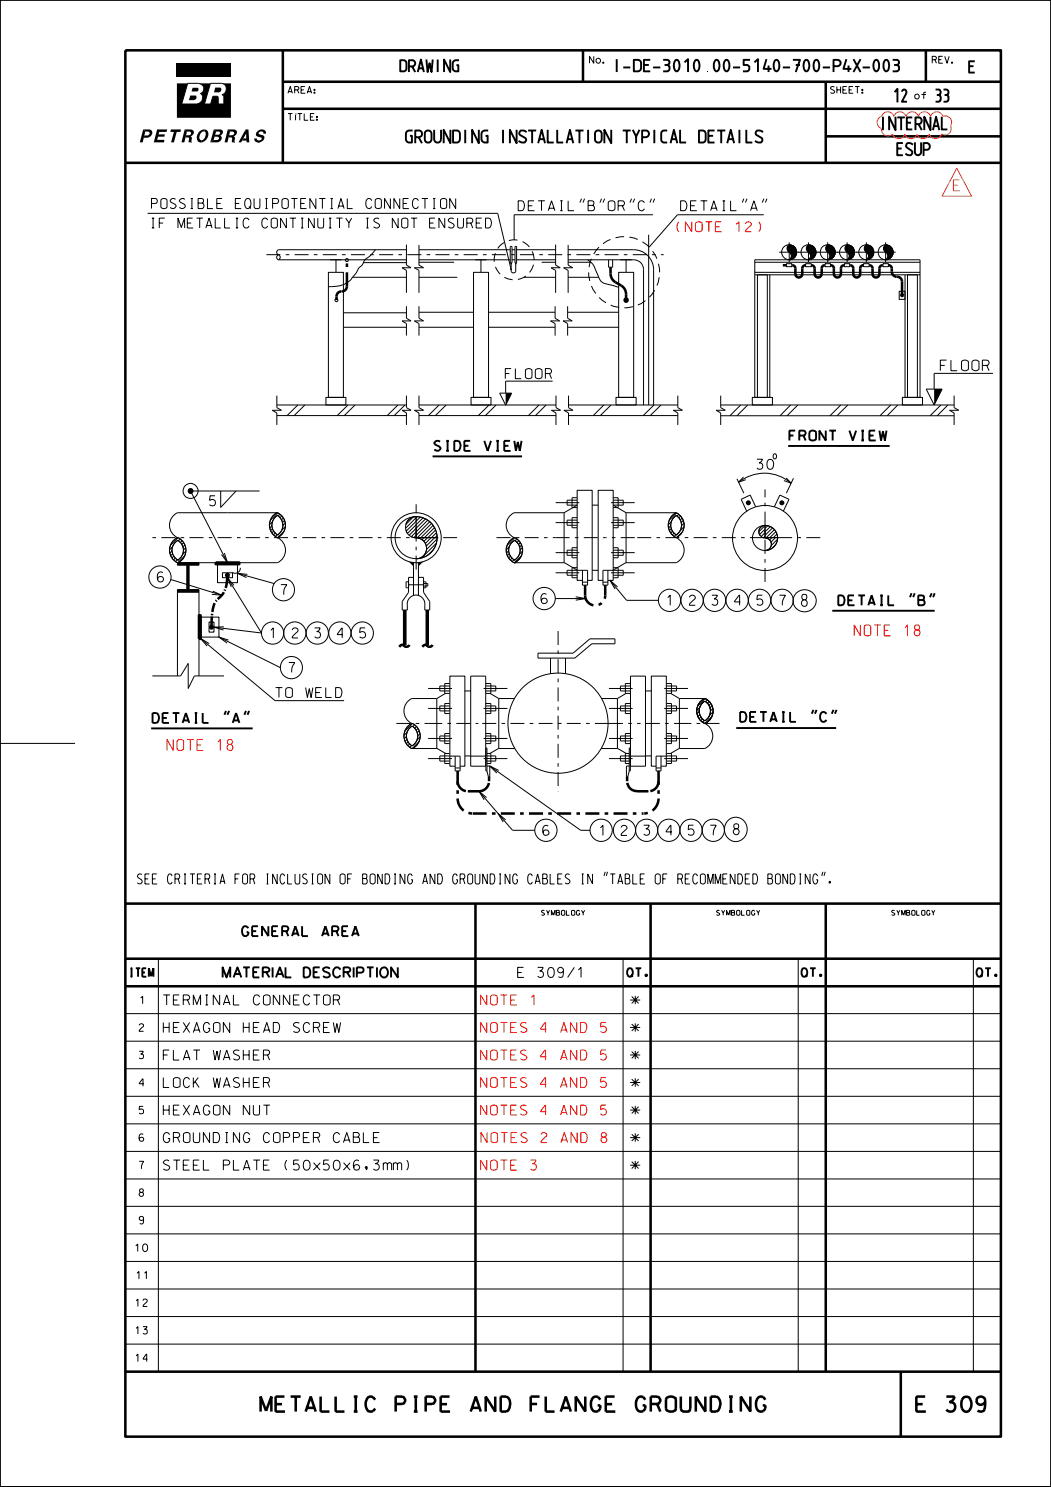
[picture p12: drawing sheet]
<svg xmlns="http://www.w3.org/2000/svg" width="210mm" height="297mm" viewBox="0 0 210 297" stroke-linecap="round" stroke-linejoin="round" font-family="sans-serif">
<g fill="none" stroke="#000" stroke-width=".2" stroke-dasharray="2.8 1.1 .7 1.1" stroke-linecap="butt">
<path d="M53.2 50.9h79.4M82.8 107.4h.3M83.1 113.8v-13.1M83.1 107.4v-4.2M83.1 103.2a2.12 2.12 0 0 0-2.1 1.9 2.12 2.12 0 0 0 1.8 2.3M91.3 107.4h-61.8M99.2 107.4h11.8M111 107.4h10M126.8 107.4h-5.8M152.5 107.4h.4M152.9 116.2v-18.4M152.9 107.4v-2.5"/>
<path d="M152.9 104.9a1.24 1.24 0 0 0-1.3 1.1 1.24 1.24 0 0 0 .9 1.4M163.9 107.4h-37.1M111.5 126v32.1M79.2 144.5h6.3M85.5 144.5h10.1M91.4 154v2M121.7 144.5h-26.1M121.7 144.5h5.8M137.5 144.5h-10M143.8 144.5h-6.3"/>
</g>
<g fill="none" stroke="#000" stroke-width=".2">
<path d="M0 0h210v297h-210zM0 0h210v296.9h-210zM39.6 16.6a1.04 1.04 0 0 1 1.1 .9 1.04 1.04 0 0 1-.7 1.2 1.2 1.2 0 0 1 .4 1.3 1.2 1.2 0 0 1-1.2 .8M39.6 16.6h-2.1l-1.2 4.2h2.9M39.6 16.6h.1M43.4 19.2l.2 .3M43.4 19.2h.1M43.6 19.5h.1M44.3 16.6h.1M44.3 16.6a1.19 1.19 0 0 1 .9 1.2 1.19 1.19 0 0 1-.9 1.1l.4 .4M44.3 16.6h-2.2l-1.2 4.2h1.2l.4-1.6h.9M44.7 19.3h.1"/>
<path d="M44.7 19.3v1.5h-1.1v-1.3M39.2 20.8h.1M116.2 39.7l-.3 .8M116.8 39.7l-.3 .8M120.2 39.7l-.3 .8M120.8 39.7l-.3 .8M126.2 39.7l-.3 .8M126.8 39.7l-.3 .8M130.2 39.7l-.3 .8M130.8 39.7l-.3 .8M148.6 39.7l-.3 .8M149.3 39.7l-.4 .8"/>
<path d="M152.6 39.7l-.3 .8M153.2 39.7l-.3 .8M29.5 42.6h69.9l2.7 11.3M55.6 50.9a.55 .55 0 0 1 .4 .5 .55 .55 0 0 1-.4 .5M55.6 50.9a.55 .55 0 0 0-.3 .5 .55 .55 0 0 0 .3 .5M55.6 51.9h25.6M65.6 54.4h3v25h-3zM67.1 51.9v2.5M68.2 58.2h.1M70.5 55.4h10.7M72.5 52.5h8.7M75 49.9l-1 1.1a3.2 3.2 0 0 0-1.6 1.9 3.1 3.1 0 0 0-1.2 1.6l-.2 .3a5.2 5.2 0 0 1-5.3 2.5"/>
<path d="M81.2 49.9h-25.6a.52 .52 0 0 0-.3 .5 .52 .52 0 0 0 .3 .5M81.2 48.9v4l.9 .6h-1.8l.9 .5v4.5M83.7 51.9h18.3M83.7 48.9v4l.9 .6h-1.8l.9 .5v4.5M83.7 52.4h7M83.7 55.4h7.7M83.7 49.9h18.3M94.6 54.4h3v25h-3zM96.1 51.9v2.5M102 49.3l.3 .1v2.9l-.2 .3-.1-.3zM102.1 53.7v.2v-.2M102.1 52.5l.1 .3v-.3"/>
<path d="M102.1 52.7h.1M102.1 52.8v1.4a.49 .49 0 0 0 .5 .3 .49 .49 0 0 0 .4-.3v-1.4M102.3 51.9h.6M102.3 49.9h.6M103 52.5v.3l.1-.3M103 52.7h.1M103.2 49.4v2.9l-.2 .3-.1-.3v-2.9l.1-.2 .2 .2M103.2 51.9h7.8M103.2 49.9h7.8M104.7 55.4h6.3M108.2 52.4h2.8M111 48.9v4l.9 .6h-1.8l.9 .5v4.5"/>
<path d="M113.5 48.9v4l.9 .6h-1.8l.9 .5v4.5M113.5 51.9h13.1a1.93 1.93 0 0 1 2 2v27M113.5 49.9h13.1a4 4 0 0 1 4 4v27M113.5 52.4h4.6M113.5 55.4h6.2M117.4 51.9a3.7 3.7 0 0 1 1.8 2.6l.2 .2a2.41 2.41 0 0 0 2.4 2.2l1.8 .5M121.6 51.9v1.5h.8v-1.5M123.6 54.4h3v25h-3zM125.1 51.9v2.5M129.6 46.9v34M130.5 42.9h-27.8v5M150.8 54.9h33"/>
<path d="M150.8 54.4h33M150.8 52.4h33M151.3 54.9v24.5M152.6 42.9h-17.2l-5.7 6.5M153.3 54.9v24.5M155.7 50.4h23.3M157.1 52.7h1.1v.6h-1.1zM157.5 49.1a1.14 1.14 0 0 1 1.6 .7 1.51 1.51 0 0 1-1.4 2.1 .95 .95 0 0 0 .4-.9 .95 .95 0 0 0-.6-.8 .92 .92 0 0 1 0-1.1zM157.7 48.4v4M157.7 51.9h.1M157.7 48.9l-.4 .4M157.9 48.9l-.6 .6"/>
<path d="M158 48.9l-.7 .7M158.1 48.9l-.8 .9M158.2 49l-.9 .9M158.3 49l-1 1M158.4 49.1l-1 1M158.5 49.1l-1.1 1.1M158.6 49.2l-1.1 1M158.6 49.2l-1 1.1M158.7 49.3l-1 1.1M158.8 49.4l-1 1M158.9 49.5l-1.1 1M158.9 51.2l-.4 .4"/>
<path d="M158.9 49.5l-1 1M159 49.6l-1.1 1.1M159 49.7l-1 1M159.1 49.8l-1.1 1M159.1 50.9l-.9 .9M159.1 49.9l-1 1M159.1 50.7l-1.1 1.2M159.1 50l-1 1.1M159.2 50.5l-1.3 1.4M159.2 50.3l-1.1 1.1M159.2 50.4l-1.3 1.2M159.2 50.1l-1.1 1.1"/>
<path d="M161 52.7h1.1v.6h-1.1zM161.3 49.1a1.1 1.1 0 0 1 1.5 .4 1.5 1.5 0 0 1-1.3 2.4 .96 .96 0 0 0 .5-.9 .96 .96 0 0 0-.7-.8 .86 .86 0 0 1 0-1.1zM161.5 48.4v4M161.6 48.9l-.4 .4M161.6 51.9h.1M161.7 48.9l-.6 .6M161.9 48.9l-.8 .7M162 48.9l-.9 .9M162.1 49l-1 .9M162.2 49l-1 1M162.2 49.1l-.9 1M162.3 49.1l-1 1.1"/>
<path d="M162.4 49.2l-1 1M162.5 49.2l-1.1 1.1M162.6 49.3l-1.1 1.1M162.7 49.4l-1.1 1M162.7 49.5l-1 1M162.8 51.2l-.4 .4M162.8 49.5l-1.1 1M162.8 49.6l-1 1.1M162.9 49.7l-1 1M162.9 49.8l-1 1M162.9 50.9l-.8 .9M162.9 49.9l-1 1"/>
<path d="M163 50l-1 1.1M163 50.5l-1.3 1.4M163 50.7l-1.1 1.2M163 50.3l-1.1 1.1M163 50.1l-1 1.1M163.1 50.4l-1.3 1.2M164.9 52.7h1v.6h-1zM165.4 50.4a.9 .9 0 0 1 0-1.5 1.5 1.5 0 0 1 1.5 1.5 1.5 1.5 0 0 1-1.5 1.5M165.4 50.4a.89 .89 0 0 1 0 1.5M165.4 48.4v4M165.5 51.9h-.1M165.5 48.9l-.4 .4"/>
<path d="M165.6 48.9l-.6 .6M165.7 48.9l-.7 .7M165.8 48.9l-.8 .9M165.9 49l-.9 .9M166 49l-.9 1M166.1 49.1l-1 1M166.2 49.1l-1 1.1M166.3 49.2l-1.1 1M166.4 49.2l-1.1 1.1M166.4 49.3l-1 1.1M166.5 49.4l-1 1M166.6 49.5l-1.1 1"/>
<path d="M166.6 49.5l-1 1M166.7 51.2l-.5 .4M166.7 49.6l-1 1.1M166.7 49.7l-1 1M166.8 50.9l-.9 .9M166.8 49.8l-1 1M166.8 49.9l-1 1M166.9 50.7l-1.2 1.2M166.9 50.1l-1.1 1.1M166.9 50l-1.1 1.1M166.9 50.5l-1.3 1.4M166.9 50.3l-1.1 1.1"/>
<path d="M166.9 50.4l-1.3 1.2M168.7 52.7h1.1v.6h-1.1zM169.3 50.4a.76 .76 0 0 1-.4-1.1 .76 .76 0 0 1 1.2-.2 1.51 1.51 0 0 1 .6 1.7 1.51 1.51 0 0 1-1.4 1.1M169.3 50.4a.89 .89 0 0 1 0 1.5M169.3 48.4v4M169.3 51.9h.1M169.3 48.9l-.4 .4M169.4 48.9l-.6 .6M169.5 48.9l-.7 .7M169.7 48.9l-.9 .9M169.8 49l-.9 .9M169.9 49l-1 1"/>
<path d="M170 49.1l-1.1 1M170 49.1l-1 1.1M170.1 49.2l-1 1M170.2 49.2l-1 1.1M170.3 49.3l-1.1 1.1M170.4 49.4l-1.1 1M170.4 49.5l-1 1M170.5 49.5l-1 1M170.5 51.2l-.4 .4M170.5 49.6l-1 1.1M170.6 49.7l-1 1M170.6 50.9l-.8 .9"/>
<path d="M170.6 49.8l-1 1M170.7 49.9l-1 1M170.7 50l-1 1.1M170.7 50.7l-1.1 1.2M170.7 50.3l-1 1.1M170.7 50.1l-1 1.1M170.7 50.4l-1.2 1.2M170.7 50.5l-1.3 1.4M172.5 52.7h1.2v.6h-1.2zM173.1 50.4a.76 .76 0 0 1-.3-1.1 .76 .76 0 0 1 1.1-.2 1.51 1.51 0 0 1 .6 1.7 1.51 1.51 0 0 1-1.4 1.1M173.1 50.4a.89 .89 0 0 1 0 1.5M173.1 48.4v4"/>
<path d="M173.1 51.9h.1M173.1 48.9l-.3 .4M173.3 48.9l-.6 .6M173.4 48.9l-.7 .7M173.5 48.9l-.8 .9M173.6 49l-.9 .9M173.7 49l-.9 1M173.8 49.1l-1 1M173.9 49.1l-1 1.1M174 49.2l-1.1 1M174.1 49.2l-1.1 1.1M174.1 49.3l-1 1.1"/>
<path d="M174.2 49.4l-1 1M174.3 49.5l-1.1 1M174.3 49.5l-1 1M174.3 51.2l-.3 .4M174.4 49.6l-1 1.1M174.4 49.7l-1 1M174.5 49.8l-1 1M174.5 49.9l-1 1M174.5 50.9l-.9 .9M174.6 50l-1.1 1.1M174.6 50.7l-1.1 1.2M174.6 50.3l-1.1 1.1"/>
<path d="M174.6 50.4l-1.2 1.2M174.6 50.1l-1.1 1.1M174.6 50.5l-1.3 1.4M176.4 52.7h1.1v.6h-1.1zM176.7 49.1a1.09 1.09 0 0 1 1.5 .4 1.5 1.5 0 0 1-1.2 2.4 .96 .96 0 0 0 .4-.9 .96 .96 0 0 0-.7-.8 .86 .86 0 0 1 0-1.1zM177 48.4v4M177 51.9h.1M177 48.9l-.4 .4M177.1 48.9l-.5 .6M177.3 48.9l-.8 .7M177.4 48.9l-.8 .9M177.5 49l-.9 .9"/>
<path d="M177.6 49l-1 1M177.7 49.1l-1 1M177.8 49.1l-1.1 1.1M177.8 49.2l-1 1M177.9 49.2l-1.1 1.1M178 49.3l-1 1.1M178.1 49.4l-1.1 1M178.2 49.5l-1.1 1M178.2 51.2l-.4 .4M178.2 49.5l-1 1M178.3 49.6l-1.1 1.1M178.3 49.7l-1 1"/>
<path d="M178.3 49.8l-1 1M178.4 50.9l-.9 .9M178.4 50l-1 1.1M178.4 49.9l-1.1 1M178.4 50.1l-1 1.1M178.4 50.7l-1.1 1.2M178.4 50.5l-1.3 1.4M178.5 50.4l-1.3 1.2M178.5 50.3l-1.2 1.1M179.2 55.3h.1M179.7 58.2h1.1v1.6h-1.1zM180.8 54.9v24.5h3v-27.5h-33v27.5h3v-24.5"/>
<path d="M181.3 54.9v24.5M183.3 54.9v24.5M55.3 79v2.4l.9 .5h-1.8l.9 .6v2.4M65.1 79.4h4v1.5h-4zM68.6 62.5h12.6M68.6 65.4h12.6M81.2 61.2v2.4l.9 .5h-1.8l.9 .5v2.4M81.2 79v2.4l.9 .5h-1.8l.9 .6v2.4M83.7 62.4h10.9M83.7 65.4h10.9M83.7 61.2v2.4l.9 .5h-1.8l.9 .5v2.4M83.7 79v2.4l.9 .5h-1.8l.9 .6v2.4"/>
<path d="M94.1 79.4h4v1.5h-4zM97.6 62.4h13.3M97.6 65.4h13.3M99.8 78.5h2.4l-1.2 2.4zM110.4 76.1h-9.4v2.4M110.9 61.2v2.4l.9 .5h-1.8l.9 .5v2.4M111.1 79v2.4l.9 .5h-1.8l.9 .6v2.4M113.4 62.4h10.2M113.4 65.4h10.2M113.4 61.2v2.4l.9 .5h-1.8l.9 .5v2.4M113.6 79v2.4l.9 .5h-1.8l.9 .6v2.4M123.1 79.4h4v1.5h-4z"/>
<path d="M135.4 79v2.4l.9 .5h-1.8l.9 .6v2.4M144 79v2.4l.9 .5h-1.8l.9 .6v2.4M150.3 79.4h4v1.5h-4zM180.3 79.4h4v1.5h-4zM185.1 77.7h3.1l-1.5 3.2zM190.6 79v2.4l1 .5h-1.9l.9 .6v2.4M198.4 74.6h-11.7v3.1M44.1 98.1v3.2l3.1-3.2M51.9 98.1h-13.8l7.3 14.3M55.3 80.9h25.9M55.3 83h25.9M59.5 80.9l-2.1 2.1"/>
<path d="M60.9 80.9l-2.1 2.1M69.5 80.9l-2.1 2.1M70.9 80.9l-2.1 2.1M79.5 80.9l-2.1 2.1M80.9 80.9l-2.1 2.1M83.7 80.9h27.4M83.7 83h27.4M87.7 80.9l-2.1 2.1M89.1 80.9l-2.1 2.1M97.7 80.9l-2.1 2.1M99.1 80.9l-2.1 2.1M107.7 80.9l-2.1 2.1"/>
<path d="M109.1 80.9l-2.1 2.1M113.6 80.9h21.8M113.6 83h21.8M115.3 99.9h-2v1h2l-2.6 1.5M115.3 99.4h-1v2h1M120.6 80.9l-2.1 2.1M122.1 80.9l-2.2 2.1M122.5 99.4h1v2h-1M122.5 99.9h2v1h-2l2.6 1.5M130.7 80.9l-2.2 2.1M132.1 80.9l-2.2 2.1M144 80.9h46.6"/>
<path d="M144 83h46.6M147.2 95.6l1.4 2.9M147.6 96.3a8.2 8.2 0 0 1 10.5 .2M148 80.9l-2.2 2.1M148.6 95.3l-1 1 1.4-.5M149.4 80.9l-2.2 2.1M156.6 96l1.5 .5M157.1 95.5l1 1M158 80.9l-2.1 2.1M158.5 95.5l-1.4 3M159.4 80.9l-2.1 2.1M168 80.9l-2.2 2.1"/>
<path d="M169.4 80.9l-2.1 2.1M178 80.9l-2.2 2.1M179.4 80.9l-2.1 2.1M188 80.9l-2.2 2.1M189.4 80.9l-2.1 2.1M32.5 114.4l-.3-.2a.91 .91 0 0 0-.7 1.4l.2 .6h.7a.58 .58 0 0 0-.1-1 .58 .58 0 0 0-.8 .5M34.1 115.7l10.2 3.2M34.2 107.4l-.3 .3M34.9 107.4l-1 1M35.5 107.4a2.77 2.77 0 0 0-1.6 2.5 2.77 2.77 0 0 0 1.6 2.5M35.5 118.2h4.3M35.5 112.4v.5h1.8v4.9h-1.8v17.2"/>
<path d="M35.5 107.4a2.73 2.73 0 0 1 1.7 2.5 2.73 2.73 0 0 1-1.6 2.5M35.5 112.4h.1M35.5 107.9h.1M35.5 111.9h.1M35.5 107.9a2.23 2.23 0 0 0 0 4M35.5 107.9a2.26 2.26 0 0 1 0 4M35.6 112.4h.1M35.6 107.4l-1.7 1.7M36.3 107.4l-2.4 2.4M37 107.4l-3.1 3.1M37.1 110.1l-2.3 2.3M37.1 110.8l-1.6 1.6"/>
<path d="M37.1 111.5l-.9 .9M37.1 112.2l-.2 .2M37.1 109.4l-3 3M37.1 107.9l-3.2 3.3M37.1 108.7l-3.2 3.2M39.8 112.4v.5h-2v4.9h2v17.2M43.5 112.4h3.9v4h-3.9zM44.4 114.4h2.1v1h-2.1zM45.4 115.4l6.8 11-9.4-1.1M47.4 114.5l7.4 2.1M54.2 102.4l-.4 .3M54.9 102.4l-1.1 1"/>
<path d="M55.1 103.2l.3-.3a2.29 2.29 0 0 1 .1 3.9 2.23 2.23 0 0 1-.4-3.6zM55.4 107.4h.1M55.4 102.9h.1M55.4 102.4h-19.9a2.74 2.74 0 0 0-1.6 2.5 2.74 2.74 0 0 0 1.6 2.5M55.4 107.4a2.73 2.73 0 0 1-1.6-2.5 2.73 2.73 0 0 1 1.7-2.5 2.74 2.74 0 0 1 1.5 2.5 2.74 2.74 0 0 1-1.5 2.5M55.4 106.8h.1M55.5 107.4h.1M55.5 107.4a2.77 2.77 0 0 1 1.5 2.5 2.77 2.77 0 0 1-1.5 2.5h-20M55.6 102.4l-1.8 1.7M56.3 102.4l-2.5 2.4M57 102.4l-3.2 3.1M57 104.5l-2.9 2.9"/>
<path d="M57 107.3l-.1 .1M57 105.2l-2.2 2.2M57 105.9l-1.5 1.5M57 106.6l-.8 .8M57 103l-3.2 3.2M57 103.7l-3.2 3.2M81.2 103.2l-.2 .2M81.6 116.8h3M81.6 116.3l-.5-.1v1.2l.5-.1M82 103.2l-1 .9M82.6 115.3h-1v3l-1.2 1.9v1.6h1a2.94 2.94 0 0 1 .4-2.3 1.75 1.75 0 0 1 2.1-.5 1.75 1.75 0 0 1 1 1.9v.9h1v-1.6l-1.3-1.9v-3h-1M82.6 112.4v6.4"/>
<path d="M82.7 103.2l-1.7 1.6M82.8 107.4h.1M83.1 103.2h.1M83.1 107.4h.1M83.1 103.2a2.12 2.12 0 0 0-2.1 2.1 2.12 2.12 0 0 0 2.1 2.1M83.1 107.4a2.1 2.1 0 0 1 2.1 2.1 2.1 2.1 0 0 1-2.1 2.1M83.1 107.4h4.2M83.1 103.2v4.2M83.1 103.2a4.2 4.2 0 0 1 4.2 4.2M83.3 107.4l-.2 .2M83.4 103.2l-2.4 2.3M83.6 112.4v6.4"/>
<path d="M84 107.4l-.9 .9M84.1 103.2l-3.1 3M84.6 116.6h.9v.4h-.9M84.6 116.2h.5v1.1l-.5 .1M84.7 107.4l-1.6 1.6M84.8 103.2l-3.8 3.7M85.4 107.4l-2.3 2.3M85.5 103.2l-4.2 4.2M86.1 107.4l-3 3M86.2 103.2l-4.2 4.2M86.9 107.4l-3.8 3.7M86.9 103.2l-4.2 4.2"/>
<path d="M87.3 107.4h.1M87.3 103.4l-3.9 4M87.3 104.8l-2.5 2.6M87.3 105.5l-1.8 1.9M87.3 107.6l-3.9 4M87.3 109l-2.5 2.6M87.3 109.7l-1.8 1.9M87.3 104.1l-3.2 3.3M87.3 108.3l-3.2 3.3M87.3 106.3l-1.1 1.1M87.3 107l-.4 .4M87.3 110.5l-1.1 1.1"/>
<path d="M87.3 111.2l-.4 .4M87.3 107.4a4.2 4.2 0 0 1-3.8 4.2 2.09 2.09 0 0 0 1.7-2.2 2.09 2.09 0 0 0-2.1-2M101.5 107.4l-.4 .3M102.2 107.4l-1.1 1M102.7 107.4h.1M102.7 107.4a2.77 2.77 0 0 0-1.6 2.5 2.77 2.77 0 0 0 1.6 2.5M102.7 112.4h.1M102.8 107.9h.1M102.8 111.9h.1M102.8 107.9a2.26 2.26 0 0 1 0 4M102.8 107.9a2.23 2.23 0 0 0 0 4M102.8 107.4a2.77 2.77 0 0 1 1.6 2.5 2.77 2.77 0 0 1-1.6 2.5"/>
<path d="M102.8 112.4h.1M102.9 107.4l-1.8 1.7M103.6 107.4l-2.5 2.4M104.3 107.4l-3.2 3.1M104.4 110.8l-1.6 1.6M104.4 110.1l-2.3 2.3M104.4 111.5l-.9 .9M104.4 112.2l-.2 .2M104.4 109.4l-3 3M104.4 107.9l-3.3 3.3M104.4 108.7l-3.3 3.2M110.9 119.6h6.1"/>
<path d="M111 104.4h4.7M111 100.4h4.7M111 110.4h4.7M111 114.4h4.7M112.7 102.4v10h-10M112.7 112.4l2.6 1.5M112.7 102.4h-10a2.74 2.74 0 0 0-1.6 2.5 2.74 2.74 0 0 0 1.6 2.5M115.3 103.4h-1v2h1M115.3 109.4h-1v2h1M115.3 113.4h-1v2h1M115.3 103.9h-2v1h2M115.3 109.9h-2v1h2"/>
<path d="M116.4 115.9h-1.1v-18h3v18h-.9M116.4 113.9v3h1v-3h-4.1v1h2M116.4 116.3h1M118.3 100.9h1.2M118.3 113.9h1.2M120.5 115.9h-1v-18h3v18h-1M120.5 116.3h1M121.5 113.9v3h-1v-3h4v1M121.9 115.9l3.3 4h6.4M122.1 104.4h4.7M122.1 100.4h4.7M122.1 110.4h4.7"/>
<path d="M122.1 114.4h4.7M122.5 103.4h1v2h-1M122.5 103.9h2v1h-2M122.5 109.4h1v2h-1M122.5 109.9h2v1h-2M122.5 113.4h1v2M125.1 102.4h10M125.1 102.4v10h10a2.77 2.77 0 0 0 1.6-2.5 2.77 2.77 0 0 0-1.6-2.5M125.1 112.4l-2.6 1.5M133.8 102.4l-.3 .3M134.5 102.4l-1 1M134.7 103.2l.4-.2a2.28 2.28 0 0 1 0 3.8 2.24 2.24 0 0 1-.4-3.6z"/>
<path d="M135.1 106.8h.1M135.1 103h.1M135.1 102.4a2.74 2.74 0 0 0-1.6 2.5 2.74 2.74 0 0 0 1.6 2.5M135.1 102.4a2.74 2.74 0 0 1 1.6 2.5 2.74 2.74 0 0 1-1.6 2.5M135.2 102.4l-1.7 1.7M136 102.4l-2.5 2.4M136.7 102.4l-3.2 3.1M136.7 103.1l-3.2 3.1M136.7 103.8l-3.2 3.1M136.7 106.6l-.8 .8M136.7 107.3l-.1 .1M136.7 104.5l-2.9 2.9"/>
<path d="M136.7 105.2l-2.2 2.2M136.7 105.9l-1.5 1.5M149.4 100.3h.3v.3h-.3zM149.5 100.4l.1 .1zM151 101.2l-1.1-2.3-1.8 .8 1.1 2.4M152.2 104.9l-.6 .6M152.5 107.4h.1M152.9 104.9a1.25 1.25 0 0 0-1.3 1.3 1.25 1.25 0 0 0 1.3 1.3M152.9 107.5a1.25 1.25 0 0 1 1.2 1.2 1.25 1.25 0 0 1-1.2 1.3M152.9 104.9v2.6M152.9 107.4h2.5M152.9 105l-1.3 1.2"/>
<path d="M152.9 105.7l-1.3 1.2M152.9 104.9a2.47 2.47 0 0 1 2.5 2.5M152.9 106.4l-1 1M152.9 107.1l-.3 .3M152.9 107.4h.1M152.9 104.9h.1M153.5 104.9l-.6 .6M153.5 107.4l-.6 .7M154.2 104.9l-1.3 1.3M154.2 107.4l-1.3 1.4M154.7 101.2l1.1-2.3 1.9 .8-1.2 2.4M154.9 104.9l-2 2"/>
<path d="M154.9 107.4l-2 2.1M155.4 107.4a2.53 2.53 0 0 1-2.5 2.6M155.4 107.3l-.2 .1M155.4 109.8l-.2 .2M155.4 105.2l-2.3 2.2M155.4 105.9l-1.6 1.5M155.4 106.6l-.9 .8M155.4 107.7l-2.3 2.3M155.4 108.4l-1.6 1.6M155.4 109.1l-.9 .9M155.4 107.4h.1M156.1 100.3h.3v.3h-.3z"/>
<path d="M156.2 100.4l.1 .1zM159 118.5a2.29 2.29 0 0 1 3.3-.2 2.29 2.29 0 0 1 .2 3.2 2.29 2.29 0 0 1-3.3 .1 2.17 2.17 0 0 1-.2-3.1zM30.4 135h5.7l1.5-2.5v5l1.2-2.5h6M39.8 123.3h3.9v3.9h-3.9zM40.1 123.3v3.9M40.1 127.5l14.9 12.4h13.8M43.7 127.2l12.3 6.1M80.4 128.7h.5M80.6 121.8v7M81.1 121.8v7M84.9 128.7h.5M85.1 121.8v7"/>
<path d="M85.5 137.5h4.8M85.6 121.8v7M87.3 139.5v10h-5M87.3 139.5h-5a2.77 2.77 0 0 0-1.6 2.5 2.77 2.77 0 0 0 1.6 2.5M89 138.5l-1.7 1M89.9 136.5h-1v2h1M89.9 137h-2v1h2M92.9 138h1.2M94.1 135h2.9v18h-2.9zM96.6 137.5h4.8M97.1 136.5h1v2h-1M97.1 137h2v1h-2.1"/>
<path d="M97.9 138.5l1.8 1M99.7 139.5h3.1M99.7 139.5v10h3.2M107.5 130.5h7l3.4-2.9h5v1h-4.6l-3.4 2.8h-7.4zM110 131.4v3.1M113 131.4v3.1M120.2 139.5h3.2M121.7 137.5h4.7M123.4 139.5v10h-3.3M125.1 138.5l-1.7 1M125.9 136.5h-.9v2h.9M125.9 137h-1.9v1h2"/>
<path d="M126 135h3v18h-3zM128.9 138h1.3M132.7 137.5h4.8M133.2 136.5h1v2h-1M133.2 137h2v1h-2.1M134 138.5l1.7 1M135.7 139.5v10h5.1a2.77 2.77 0 0 0 1.6-2.5 2.77 2.77 0 0 0-1.6-2.5M135.7 139.5h5.2M139.5 139.5l-.3 .3M140.2 139.5l-1 1M140.8 139.5a2.74 2.74 0 0 0-1.6 2.5 2.74 2.74 0 0 0 1.6 2.5M140.9 139.5a2.71 2.71 0 0 1 1.6 2.5 2.71 2.71 0 0 1-1.7 2.5"/>
<path d="M140.9 139.5l-1.7 1.7M141.6 139.5l-2.4 2.4M142.3 139.5l-3.1 3.1M0 148.5h15M81 144.5l-.3 .3M81.7 144.5l-1 1M81.9 145.3l.4-.3a2.29 2.29 0 0 1 0 4 2.29 2.29 0 0 1-.4-3.7zM82.3 144.5a2.8 2.8 0 0 0-1.6 2.5 2.8 2.8 0 0 0 1.6 2.5M82.3 144.5h.1M82.3 149.5h.1M82.4 149.5h.1M82.4 144.5l-1.7 1.7"/>
<path d="M82.4 144.5a2.8 2.8 0 0 1 1.6 2.5 2.8 2.8 0 0 1-1.6 2.5M83.1 144.5l-2.4 2.4M83.8 144.5l-3.1 3.1M84 147.2l-2.4 2.3M84 146.5l-3.1 3M84 145.1l-3.3 3.2M84 145.8l-3.3 3.2M84 147.9l-1.6 1.6M84 148.6l-.9 .9M84 149.3l-.2 .2M85.5 141.5h4.8M85.5 147.5h4.8"/>
<path d="M85.5 151.5h4.8M87.3 149.5l1.7 1M89.9 140.5h-1v2h1M89.9 146.5h-1v2h1M89.9 150.5h-1v2h1M89.9 141h-2v1h2M89.9 147h-2v1h2M90.9 153h-1v-18h3v18h-1M90.9 151v3h1v-3h-4v1h2M90.9 153.4h1M92.9 151h6.2v1M93.5 158h.1"/>
<path d="M95.7 158l6.7 7.8h4.5M96.6 141.5h4.8M96.6 147.5h4.8M96.6 151.5h4.8M97.1 140.5h1v2h-1M97.1 146.5h1v2h-1M97.1 141h2v1h-2M97.1 147h2v1h-2M97.1 154v-4.6h.2v4.6l.3 1.1h.3v-2.1l18.1 12.8h1.9M97.3 150.5h.8v2M99.7 149.5l-1.8 1M121.7 141.5h4.7"/>
<path d="M121.7 147.5h4.7M121.7 151.5h4.7M123.4 149.5l1.7 1M125.7 153h-.5v2.1h.2l.3-1.1M125.7 150.5h-.7v2h.7M125.7 149.4h.2v4.6h-.2zM125.9 140.5h-.9v2h.9M125.9 146.5h-.9v2h.9M125.9 141h-1.9v1h1.9M125.9 147h-1.9v1h1.9M129.5 158h.1M130.1 151h-6.1v1h1.9"/>
<path d="M131.1 153h-1v-18h3v18h-1M131.1 153.4h1M131.6 154v2M132.1 151v3h-1v-3h4.1v1h-2M132.7 141.5h4.8M132.7 147.5h4.8M132.7 151.5h4.8M133.2 140.5h1v2h-1M133.2 146.5h1v2h-1M133.2 150.5h1v2h-1M133.2 141h2v1h-2M133.2 147h2v1h-2"/>
<path d="M135.7 149.5l-1.7 1M140.4 140.3l.4-.3a2.26 2.26 0 0 1 0 4 2.27 2.27 0 0 1-.4-3.7zM140.8 144.5h.1M140.9 144.5h.1M142.5 142.9l-1.6 1.6M142.5 142.2l-2.3 2.3M142.5 143.6l-.9 .9M142.5 144.3l-.2 .2M142.5 141.5l-3 3M142.5 140l-3.3 3.3M142.5 140.8l-3.3 3.2M209.9 148.5h.1"/>
<path d="M120.9 174.1l-.2 .8M121.4 174.1l-.3 .8M145.4 163.9a2.37 2.37 0 0 1 3.6 .5 2.37 2.37 0 0 1-1 3.4 2.38 2.38 0 0 1-2.9-.8 2.38 2.38 0 0 1 .3-3.1zM164.4 174.1l-.2 .8M164.9 174.1l-.3 .8M31.6 191.5v82.5M124.5 191.5v82.5M159.5 191.5v82.5M194.5 191.5v82.5M25 219h175M25 213.5h175M25 202.5h175"/>
<path d="M25 208h175M25 235.5h175M25 230h175M25 224.5h175M25 257.5h175M25 252h175M25 246.4h175M25 240.9h175M25 263h175M25 268.5h175"/>
<circle cx="67.2" cy="60" r=".3"/>
<circle cx="69.3" cy="51.9" r=".3"/>
<circle cx="157.7" cy="50.4" r="1.49"/>
<circle cx="161.6" cy="50.4" r="1.5"/>
<circle cx="165.4" cy="50.4" r="1.5"/>
<circle cx="169.3" cy="50.4" r="1.49"/>
<circle cx="173.1" cy="50.4" r="1.49"/>
<circle cx="177" cy="50.4" r="1.5"/>
<circle cx="38.1" cy="98.1" r="1.49"/>
<circle cx="32" cy="115.3" r="2.23"/>
<circle cx="56.6" cy="117.8" r="2.21"/>
<circle cx="83.1" cy="107.4" r="4.2"/>
<circle cx="83.2" cy="107.4" r="5"/>
<circle cx="108.7" cy="119.5" r="2.21"/>
<circle cx="133.8" cy="119.9" r="2.21"/>
<circle cx="138.3" cy="119.9" r="2.23"/>
<circle cx="142.8" cy="119.9" r="2.21"/>
<circle cx="147.3" cy="119.9" r="2.23"/>
<circle cx="149.5" cy="100.4" r=".3"/>
<circle cx="149.5" cy="100.4" r=".4"/>
<circle cx="151.8" cy="119.9" r="2.21"/>
<circle cx="152.9" cy="107.5" r="6.5"/>
<circle cx="152.9" cy="107.4" r="2.5"/>
<circle cx="156.2" cy="100.4" r=".3"/>
<circle cx="156.2" cy="100.4" r=".4"/>
<circle cx="156.3" cy="119.9" r="2.23"/>
<circle cx="54.5" cy="126.4" r="2.23"/>
<circle cx="58.2" cy="133.3" r="2.21"/>
<circle cx="58.9" cy="126.4" r="2.23"/>
<circle cx="63.4" cy="126.4" r="2.22"/>
<circle cx="67.9" cy="126.4" r="2.23"/>
<circle cx="72.4" cy="126.4" r="2.22"/>
<circle cx="111.5" cy="144.4" r="10"/>
<circle cx="109.1" cy="165.8" r="2.21"/>
<circle cx="120.1" cy="165.8" r="2.22"/>
<circle cx="124.8" cy="165.8" r="2.23"/>
<circle cx="129.2" cy="165.8" r="2.21"/>
<circle cx="133.6" cy="165.8" r="2.21"/>
<circle cx="138.1" cy="165.8" r="2.22"/>
<circle cx="142.5" cy="165.8" r="2.23"/>
</g>
<g fill="none" stroke="#000" stroke-width=".51" stroke-dasharray="2.8 1.1 .7 1.1" stroke-linecap="butt">
<path d="M67.2 59.9v-.7M67.2 59.2a.96 .96 0 0 1 1-1M68.3 58.2a1.02 1.02 0 0 0 1-1M69.3 57.2v-5.2M122 53.4v1.2M122 54.6a2.03 2.03 0 0 0 1 1.8M123 56.4l1.1 .6M125.1 59.7v-.9M125.1 58.8a2.04 2.04 0 0 0-1-1.8M116.9 116.9v2M116.9 118.9a2.01 2.01 0 0 0 2 2 2.01 2.01 0 0 0 2-2M120.9 116.9v2"/>
<path d="M91.4 156a2.05 2.05 0 0 0 2.1 2M91.4 154v5.5M91.4 159.5a3 3 0 0 0 3 3M93.5 158h2.2M95.7 158a2.05 2.05 0 0 0 2-2M97.7 155.1v.9M125.3 155.1v.9M127.3 158a1.93 1.93 0 0 1-2-2M127.3 158h2.2M131.6 156a1.99 1.99 0 0 1-2 2M131.6 154v5.5M131.6 159.5a3 3 0 0 1-3 3"/>
<path d="M94.4 162.5h34.2"/>
</g>
<path d="M106.7 51.9a4 4 0 0 0-5.8-3.5 4 4 0 0 0-.5 6.8 4 4 0 0 0 6.3-2.8v-.5M131.8 54.4a7.1 7.1 0 0 0-10.4-6.3 7.1 7.1 0 0 0-.6 12.2 7.1 7.1 0 0 0 11-5.2v-.7" fill="none" stroke="#000" stroke-width=".2" stroke-dasharray="1.7 1.1" stroke-linecap="butt"/>
<g fill="none" stroke="#000" stroke-width=".38">
<path d="M86.4 91.2h17.9M157.5 89.1h20.3M182.1 118.5l-.3 .8M182.8 118.5l-.3 .8M186.2 118.5l-.4 .8M186.8 118.5l-.4 .8M166.3 122h20.5M30.2 145.5h20.3M45.2 142l-.4 .8M45.8 142l-.4 .8M49.1 142l-.3 .8M49.8 142l-.3 .8"/>
<path d="M147.1 145.4h20M162.5 141.8l-.3 .8M163.2 141.8l-.4 .8M166.5 141.8l-.3 .8M167.1 141.8l-.3 .8"/>
</g>
<g fill="#000">
<path d="M35.3 12.7h10.8v2.6h-10.8zM101 78.5h1.2l-1.2 2.4zM186.7 77.7h1.5l-1.5 3.2zM80.6 121.8h.5v7h-.5zM85.1 121.8h.5v7h-.5z"/>
<path d="M38 19.1l1.1-.1a.53 .53 0 0 1 .1 .6 .53 .53 0 0 1-.5 .4h-1z" fill-rule="evenodd"/>
<path d="M38.5 17.5h.9a.39 .39 0 0 1 .3 .4 .39 .39 0 0 1-.3 .4h-1.1z" fill-rule="evenodd"/>
<path d="M43 17.5h1a.53 .53 0 0 1 .2 .6 .53 .53 0 0 1-.5 .3h-.9z" fill-rule="evenodd"/>
<path d="M28.6 25.9l.4 .4-.5 2.1h-.6z" fill-rule="evenodd"/>
<path d="M28.6 25.9h1.2a.77 .77 0 0 1 .7 .7 .77 .77 0 0 1-.7 .8l-1.1 .1 .2-.4h.5a.43 .43 0 0 0 .5-.3 .43 .43 0 0 0-.2-.5h-.7z" fill-rule="evenodd"/>
<path d="M31.4 25.9h2l-.1 .4h-1.5l-.1 .5h1.2l-.1 .5h-1.2l-.2 .6h1.4v.5h-2.1z" fill-rule="evenodd"/>
<path d="M34.1 25.9h2.1l-.1 .4h-.8l-.6 2.1h-.5l.5-2.1h-.7z" fill-rule="evenodd"/>
<path d="M35.3 16.6h2.2l-1.2 4.2h2.9a1.2 1.2 0 0 0 1.2-.8 1.2 1.2 0 0 0-.4-1.3 1.04 1.04 0 0 0 .7-1.2 1.04 1.04 0 0 0-1.1-.9h2.5l-1.2 4.2h1.2l.4-1.6 1 .1 .1 1.5h1.1v-1.5l-.4-.4a1.19 1.19 0 0 0 .9-1.1 1.19 1.19 0 0 0-.9-1.2h1.8v6.9h-10.8z" fill-rule="evenodd"/>
<path d="M36.9 25.9l.5 .4-.6 2.1h-.5z" fill-rule="evenodd"/>
<path d="M36.9 25.9h1.2a.65 .65 0 0 1 .7 .5 .65 .65 0 0 1-.5 .7l-.2 .1a1.15 1.15 0 0 1 .1 1.2h-.5v-.1a.6 .6 0 0 0-.2-.9h-.5l.2-.4h.5a.39 .39 0 0 0 .5-.2 .39 .39 0 0 0-.3-.5h-.5z" fill-rule="evenodd"/>
<path d="M38.2 28.4l.1 .1z" fill-rule="evenodd"/>
<path d="M39.9 26.2l.9-.3v.4a.85 .85 0 0 0-1 .9v.4l.4 .4 .1 .5a.96 .96 0 0 1-1-.6 .96 .96 0 0 1 .1-1z" fill-rule="evenodd"/>
<path d="M40.8 25.9a1.02 1.02 0 0 1 .9 .6 1.02 1.02 0 0 1-.3 1.1l-.6 .6-.5 .3-.1-.5a1.09 1.09 0 0 0 .6-1.8z" fill-rule="evenodd"/>
<path d="M42.7 25.9l.5 .4-.5 1.7-.7 .4z" fill-rule="evenodd"/>
<path d="M42.7 25.9h1.3a.62 .62 0 0 1 .6 .6 .62 .62 0 0 1-.6 .6 .78 .78 0 0 1 .2 .9 .78 .78 0 0 1-.8 .4h-1.4l.7-.4h.7a.33 .33 0 0 0 .4-.3 .33 .33 0 0 0-.3-.4h-.6l.1-.4h.6a.33 .33 0 0 0 .4-.2 .33 .33 0 0 0-.3-.4h-.5z" fill-rule="evenodd"/>
<path d="M45.5 25.9l.5 .4-.6 2.1h-.5z" fill-rule="evenodd"/>
<path d="M45.5 25.9h1.2a.69 .69 0 0 1 .7 .7 .69 .69 0 0 1-.7 .6l.3 .4-.2 .8h-.5v-.1a.62 .62 0 0 0-.2-.9h-.4l.1-.4h.5a.39 .39 0 0 0 .5-.2 .39 .39 0 0 0-.3-.5h-.5z" fill-rule="evenodd"/>
<path d="M46.8 28.4l.1 .1z" fill-rule="evenodd"/>
<path d="M49.1 25.9l.1 .8-1 1.7h-.5z" fill-rule="evenodd"/>
<path d="M49.1 25.9h.5l.2 2.5h-.5l-.1-.3h-.8l.2-.4h.6z" fill-rule="evenodd"/>
<path d="M51.5 26.2a.89 .89 0 0 1 1-.4 .89 .89 0 0 1 .6 .9h-.5a.44 .44 0 0 0-.5-.5 .44 .44 0 0 0-.3 .6h.1a.79 .79 0 0 1 .9 .7 .79 .79 0 0 1-.8 .9 .77 .77 0 0 1-.8 0 .77 .77 0 0 1-.4-.8l.5 .1a.47 .47 0 0 0 .5 .3 .47 .47 0 0 0 .5-.4l-.4-.2a.66 .66 0 0 1-.8-.4 .66 .66 0 0 1 .4-.8z" fill-rule="evenodd"/>
<path d="M51.7 28.4l.1 .1z" fill-rule="evenodd"/>
<path d="M101.9 50.1l.2 .1z" fill-rule="evenodd"/>
<path d="M101.9 50.1l.2 .1z" fill-rule="evenodd"/>
<path d="M35.5 112.4h4.3v.5h-2v4.9h2v.4h-4.3v-.4h1.8v-4.9h-1.8z" fill-rule="evenodd"/>
<path d="M81.7 112.2l.9 .2v.7z" fill-rule="evenodd"/>
<path d="M83.6 112.4l1-.2-1 .9z" fill-rule="evenodd"/>
<circle cx="38.1" cy="98.1" r=".59"/>
</g>
<g fill="none" stroke="#000" stroke-width=".51">
<path d="M25 10.1h175v276.8h-175zM56.5 16.3h143.5M56.5 10.1v22.4M116.5 10.1v6.2M165 16.3v16.2M185 10.1v6.2M25 32.5h175M56.5 21.7h143.5M165 27.2h35M156.4 53h.7M158.2 53h.1a.62 .62 0 0 1 .6 .6v1.1a.69 .69 0 0 0 .7 .7 .69 .69 0 0 0 .7-.7v-1.1a.62 .62 0 0 1 .7-.6M162.1 53h.1a.62 .62 0 0 1 .6 .6v1.1a.71 .71 0 0 0 .7 .7 .71 .71 0 0 0 .7-.7v-1.1a.6 .6 0 0 1 .7-.6"/>
<path d="M165.9 53h.1a.59 .59 0 0 1 .6 .6v1.1a.71 .71 0 0 0 .7 .7 .71 .71 0 0 0 .7-.7v-1.1a.62 .62 0 0 1 .7-.6M169.8 53h.1a.62 .62 0 0 1 .6 .6v1.1a.69 .69 0 0 0 .7 .7 .69 .69 0 0 0 .7-.7v-1.1a.62 .62 0 0 1 .6-.6M173.7 53a.62 .62 0 0 1 .6 .6v1.1a.69 .69 0 0 0 .7 .7 .69 .69 0 0 0 .7-.7v-1.1a.63 .63 0 0 1 .7-.6M177.5 53h.1a.62 .62 0 0 1 .6 .6 1.26 1.26 0 0 0 1 1.7M179.2 55.3a.96 .96 0 0 1 1 1v2.6M180.1 58.8h.3v.3h-.3zM43.1 112.4h4.7v.3h-4.7zM43.1 112.6h4.7M43.1 112.5h4.7M39.8 122.9h.3v4.7h-.3zM39.9 122.9v4.7M40 122.9v4.7"/>
<path d="M42.3 123.2v2.1M42.4 122.6v.3M42.9 120.5l-.5 1.7M81.8 128.8a.7 .7 0 0 1-1.3 0h-.2l-.5 .4M86.4 128.8a.7 .7 0 0 1-1.2 0h-.3l-.5 .4M25 180.5h175M25 191.5h175M25 197h175M95 180.5v93.5M130 180.5v93.5M165 180.5v93.5M25 274h175"/>
<path d="M180 274v12.9"/>
<circle cx="125.1" cy="60" r=".31"/>
</g>
<path d="M176.1 23.2a1.29 1.29 0 0 1 1.3-.9 1.29 1.29 0 0 1 1.2 .9 1.27 1.27 0 0 1 1.2-.9 1.27 1.27 0 0 1 1.2 .9 1.27 1.27 0 0 1 1.3-.9 1.27 1.27 0 0 1 1.2 .9 1.29 1.29 0 0 1 1.2-.9 1.29 1.29 0 0 1 1.2 .9 1.27 1.27 0 0 1 1.3-.9 1.27 1.27 0 0 1 1.2 .9 1.29 1.29 0 0 1 1.5 .4 1.29 1.29 0 0 1 0 1.5M176.1 25.7a1.29 1.29 0 0 0 .7 1.3 1.29 1.29 0 0 0 1.5-.2 1.29 1.29 0 0 0 1.3 .9 1.29 1.29 0 0 0 1.2-.9 1.27 1.27 0 0 0 1.2 .9 1.27 1.27 0 0 0 1.2-.9 1.27 1.27 0 0 0 1.2 .9 1.27 1.27 0 0 0 1.3-.9 1.29 1.29 0 0 0 1.2 .9 1.29 1.29 0 0 0 1.2-.9M191.2 33.6l2.9 5.6h-5.9z" fill="none" stroke="#ff7f00" stroke-width=".2"/>
<g font-size="3">
<text x="52.1" y="281.9">METALLIC PIPE AND FLANGE GROUNDING</text>
<text x="183.1" y="281.9">E 309</text>
</g>
<g font-size="2.7">
<text x="178.5" y="20.4">12</text>
<text x="186.9" y="20.4">33</text>
<text x="81" y="28.6">GROUNDING INSTALLATION TYPICAL DETAILS</text>
<text x="175.8" y="26">INTERNAL</text>
<text x="179.2" y="31.1">ESUP</text>
</g>
<text font-size="2.6" x="122.5" y="14.4">I-DE-3010.00-5140-700-P4X-003</text>
<g font-size="2.5">
<text x="79.8" y="14.4">DRAWING</text>
<text x="193.5" y="14.6">E</text>
</g>
<text font-size="2.4" x="160.1" y="121.1">8</text>
<text font-size="2.2" fill="#ff7f00" x="190.5" y="38.1">E</text>
<g font-size="2.2" fill="#f00">
<text x="170.7" y="127">NOTE 18</text>
<text x="33.4" y="149.9">NOTE 18</text>
</g>
<text font-size="2.2" x="146.5" y="166.7">8</text>
<text font-size="2.1" x="187.9" y="74">FLOOR</text>
<g font-size="2">
<text x="30.3" y="41.7">POSSIBLE EQUIPOTENTIAL CONNECTION</text>
<text x="30" y="45.5">IF METALLIC CONTINUITY IS NOT ENSURED</text>
<text x="103.5" y="42.1">DETAIL&quot;B&quot;OR&quot;C&quot;</text>
<text x="136" y="42.1">DETAIL&quot;A&quot;</text>
<text x="101" y="75.6">FLOOR</text>
<text x="157.7" y="88">FRONT VIEW</text>
<text x="86.8" y="90">SIDE VIEW</text>
<text x="151.3" y="93.7">30</text>
<text x="41.9" y="101">5</text>
<text x="43.7" y="111" transform="rotate(63 43.7 111)">E</text>
<text x="42.1" y="119.3" transform="rotate(15 42.1 119.3)">E</text>
<text x="47.3" y="116.6" transform="rotate(-122 47.3 116.6)">E</text>
<text x="49.6" y="114.1" transform="rotate(-164 49.6 114.1)">E</text>
<text x="56.1" y="118.8">7</text>
<text x="123.9" y="116.8" transform="rotate(-130 123.9 116.8)">E</text>
<text x="44.8" y="124.5" transform="rotate(-173 44.8 124.5)">E</text>
<text x="108.1" y="120.6">6</text>
<text x="115" y="120.5">E</text>
<text x="133.3" y="120.9">1</text>
<text x="137.8" y="120.9">2</text>
<text x="142.3" y="120.9">3</text>
<text x="146.8" y="120.9">4</text>
<text x="151.3" y="120.9">5</text>
<text x="155.7" y="120.9">7</text>
<text x="167.5" y="120.9">DETAIL &quot;B&quot;</text>
<text x="42.2" y="128" transform="rotate(-140 42.2 128)">E</text>
<text x="46" y="127.3" transform="rotate(-154 46 127.3)">E</text>
<text x="53.9" y="127.4">1</text>
<text x="58.4" y="127.4">2</text>
<text x="62.9" y="127.4">3</text>
<text x="67.4" y="127.4">4</text>
<text x="71.9" y="127.4">5</text>
<text x="57.7" y="134.3">7</text>
<text x="55.1" y="139.3">TO WELD</text>
<text x="30.5" y="144.4">DETAIL &quot;A&quot;</text>
<text x="147.9" y="144.2">DETAIL &quot;C&quot;</text>
<text x="100.1" y="153.3" transform="rotate(-145 100.1 153.3)">E</text>
<text x="97.8" y="158.9" transform="rotate(-131 97.8 158.9)">E</text>
<text x="101.6" y="163.3" transform="rotate(-131 101.6 163.3)">E</text>
<text x="108.4" y="166.9">6</text>
<text x="119.8" y="166.8">1</text>
<text x="124.1" y="166.8">2</text>
<text x="128.6" y="166.8">3</text>
<text x="133.1" y="166.8">4</text>
<text x="137.5" y="166.8">5</text>
<text x="141.9" y="166.8">7</text>
<text x="27.5" y="176.5">SEE CRITERIA FOR INCLUSION OF BONDING AND GROUNDING CABLES IN &quot;TABLE OF RECOMMENDED BONDING&quot;.</text>
<text x="48.4" y="187">GENERAL AREA</text>
<text x="44.5" y="195.2">MATERIAL DESCRIPTION</text>
<text x="103.4" y="195.2">E 309/1</text>
<text x="32.6" y="200.7">TERMINAL CONNECTOR</text>
<text x="126.1" y="200.7">*</text>
<text x="32.6" y="206.2">HEXAGON HEAD SCREW</text>
<text x="126.1" y="206.2">*</text>
<text x="32.6" y="211.7">FLAT WASHER</text>
<text x="126.1" y="211.7">*</text>
<text x="32.6" y="217.2">LOCK WASHER</text>
<text x="126.1" y="217.2">*</text>
<text x="32.6" y="222.7">HEXAGON NUT</text>
<text x="126.1" y="222.7">*</text>
<text x="32.6" y="233.7">STEEL PLATE (50x50x6,3mm)</text>
<text x="32.6" y="228.2">GROUNDING COPPER CABLE</text>
<text x="126.1" y="228.2">*</text>
<text x="126.1" y="233.7">*</text>
</g>
<g font-size="2" fill="#f00">
<text x="135" y="46.3">(NOTE 12)</text>
<text x="96" y="200.7">NOTE 1</text>
<text x="96" y="206.2">NOTES 4 AND 5</text>
<text x="96" y="211.7">NOTES 4 AND 5</text>
<text x="96" y="217.2">NOTES 4 AND 5</text>
<text x="96" y="222.7">NOTES 4 AND 5</text>
<text x="96" y="233.7">NOTE 3</text>
<text x="96.1" y="228.2">NOTES 2 AND 8</text>
</g>
<g font-size="1.7">
<text x="25.8" y="195.1">ITEM</text>
<text x="125.3" y="195.1">QT.</text>
<text x="160.1" y="195.1">QT.</text>
<text x="195.1" y="195.1">QT.</text>
</g>
<g font-size="1.5">
<text x="28" y="200.5">1</text>
<text x="27.8" y="206">2</text>
<text x="27.8" y="211.5">3</text>
<text x="27.8" y="217">4</text>
<text x="27.8" y="228">6</text>
<text x="27.8" y="222.5">5</text>
<text x="27.8" y="233.5">7</text>
<text x="27.8" y="239">8</text>
<text x="27.8" y="244.5">9</text>
<text x="27" y="250">10</text>
<text x="27.3" y="255.5">11</text>
<text x="27.1" y="261">12</text>
<text x="27.1" y="266.5">13</text>
<text x="27.1" y="271.9">14</text>
</g>
<g font-size="1.3">
<text x="117.8" y="12.6">No.</text>
<text x="186.3" y="12.6">REV.</text>
<text x="57.5" y="18.6">AREA:</text>
<text x="165.9" y="18.6">SHEET:</text>
<text x="182.8" y="19.8">of</text>
<text x="57.5" y="24">TÍTLE:</text>
</g>
<g font-size="1">
<text x="154.5" y="91.6">0</text>
<text x="108.2" y="182.8">SYMBOLOGY</text>
<text x="143.2" y="182.8">SYMBOLOGY</text>
<text x="178.2" y="182.8">SYMBOLOGY</text>
</g>
</svg>
